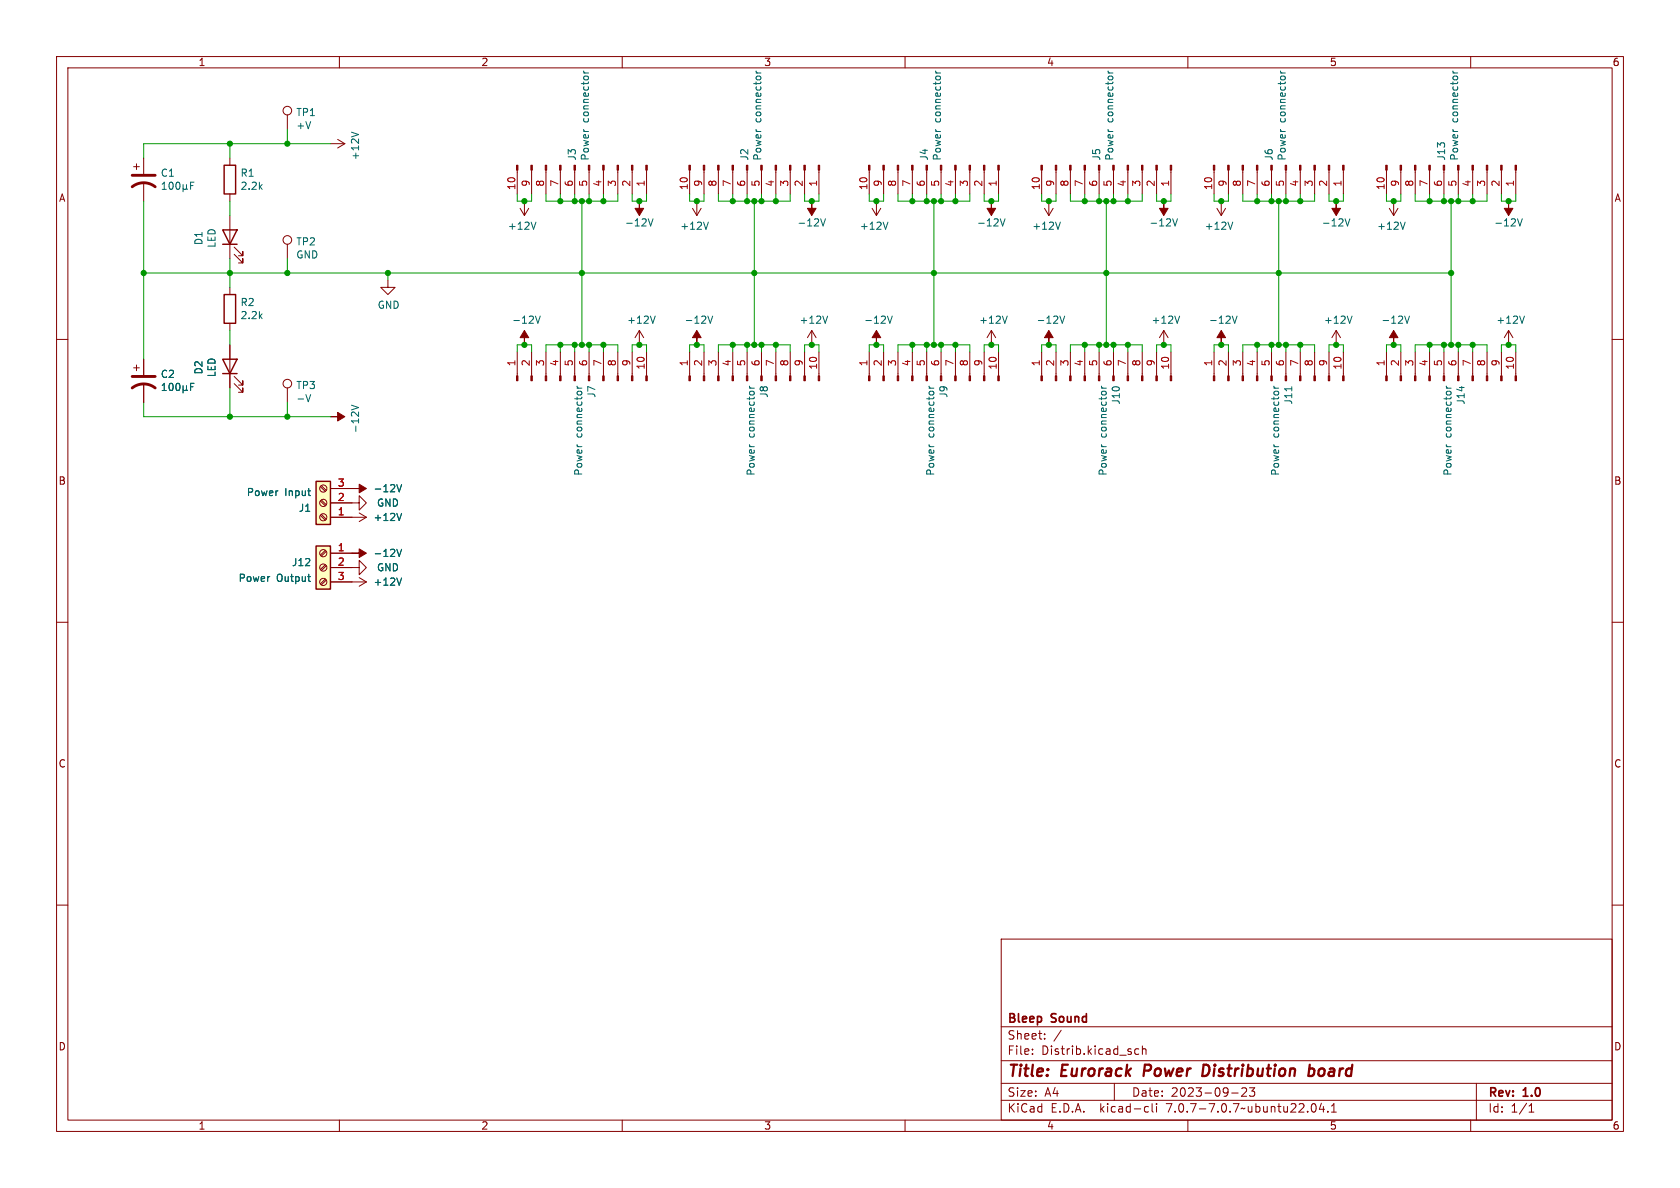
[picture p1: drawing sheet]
<svg xmlns="http://www.w3.org/2000/svg" width="297mm" height="210mm" viewBox="0 0 297 210" stroke-linecap="round" stroke-linejoin="round" font-family="sans-serif">
<g fill="none" stroke="#840000" stroke-width=".18">
<path d="M10 10h277v190h-277zM12 12h273v186h-273zM60 10v2M110 10v2M160 10v2M210 10v2M260 10v2M23.6 29.5h1M24.1 29v1M25.4 27.9v2.8M25.4 32.3v3.3M40.6 27.9v1.3"/>
<path d="M40.6 34.3v1.3M40.6 38.1v7.6M50.8 20.3v2.6M58.4 25.4h2.6M59.7 24.6l1.3 .8M61 25.4l-1.3 .8M91.4 30.1v4.2M91.9 36.8l.8 1.3M92.7 35.6v2.5M93.5 36.8l-.8 1.3M94 30.1v4.2M96.5 30.1v4.2"/>
<path d="M99.1 30.1v4.2M101.6 30.1v4.2M104.1 30.1v4.2M106.7 30.1v4.2M109.2 30.1v4.2M111.8 30.1v4.2M114.3 30.1v4.2M121.9 30.1v4.2M122.4 36.8l.8 1.3M123.2 35.6v2.5M124 36.8l-.8 1.3M124.5 30.1v4.2"/>
<path d="M127 30.1v4.2M129.5 30.1v4.2M132.1 30.1v4.2M134.6 30.1v4.2M137.2 30.1v4.2M139.7 30.1v4.2M142.2 30.1v4.2M144.8 30.1v4.2M153.7 30.1v4.2M154.2 36.8l.7 1.3M154.9 35.6v2.5M155.7 36.8l-.8 1.3"/>
<path d="M156.2 30.1v4.2M158.7 30.1v4.2M161.3 30.1v4.2M163.8 30.1v4.2M166.4 30.1v4.2M168.9 30.1v4.2M171.4 30.1v4.2M174 30.1v4.2M176.5 30.1v4.2M184.1 30.1v4.2M184.7 36.8l.7 1.3M185.4 35.6v2.5"/>
<path d="M186.2 36.8l-.8 1.3M186.7 30.1v4.2M189.2 30.1v4.2M191.8 30.1v4.2M194.3 30.1v4.2M196.8 30.1v4.2M199.4 30.1v4.2M201.9 30.1v4.2M204.5 30.1v4.2M207 30.1v4.2M214.6 30.1v4.2M215.1 36.8l.8 1.3"/>
<path d="M215.9 35.6v2.5M216.7 36.8l-.8 1.3M217.2 30.1v4.2M219.7 30.1v4.2M222.2 30.1v4.2M224.8 30.1v4.2M227.3 30.1v4.2M229.9 30.1v4.2M232.4 30.1v4.2M234.9 30.1v4.2M237.5 30.1v4.2M245.1 30.1v4.2"/>
<path d="M245.6 36.8l.8 1.3M246.4 35.6v2.5M247.1 36.8l-.7 1.3M247.6 30.1v4.2M250.2 30.1v4.2M252.7 30.1v4.2M255.3 30.1v4.2M257.8 30.1v4.2M260.3 30.1v4.2M262.9 30.1v4.2M265.4 30.1v4.2M268 30.1v4.2"/>
<path d="M10 60h2M40.6 50.8v1.3M40.6 57.2v1.2M41.4 45l1.5 1.5v-.8v.8h-.7M41.4 43.7l1.5 1.5v-.7v.7h-.7M50.8 43.2v2.5M68.6 49.5v1.3h1.2l-1.2 1.3-1.3-1.3h1.3M113 58.4l-.7 1.3M113 58.4v2.6M113 58.4l.8 1.3M143.5 58.4l-.8 1.3M143.5 58.4v2.6"/>
<path d="M143.5 58.4l.8 1.3M175.3 58.4l-.8 1.3M175.3 58.4v2.6M175.3 58.4l.7 1.3M205.7 58.4l-.7 1.3M205.7 58.4v2.6M205.7 58.4l.8 1.3M236.2 58.4l-.7 1.3M236.2 58.4v2.6M236.2 58.4l.8 1.3M266.7 58.4l-.8 1.3M266.7 58.4v2.6"/>
<path d="M266.7 58.4l.8 1.3M285 60h2M23.6 65h1M24.1 64.5v1M25.4 63.5v2.8M25.4 67.8v3.3M40.6 61v7.6M41.4 67.8l1.5 1.5v-.7v.7h-.7M41.4 66.5l1.5 1.6v-.8v.8h-.7M50.8 68.6v2.5M91.4 62.2v4.2M94 62.2v4.2"/>
<path d="M96.5 62.2v4.2M99.1 62.2v4.2M101.6 62.2v4.2M104.1 62.2v4.2M106.7 62.2v4.2M109.2 62.2v4.2M111.8 62.2v4.2M114.3 62.2v4.2M121.9 62.2v4.2M124.5 62.2v4.2M127 62.2v4.2M129.5 62.2v4.2"/>
<path d="M132.1 62.2v4.2M134.6 62.2v4.2M137.2 62.2v4.2M139.7 62.2v4.2M142.2 62.2v4.2M144.8 62.2v4.2M153.7 62.2v4.2M156.2 62.2v4.2M158.7 62.2v4.2M161.3 62.2v4.2M163.8 62.2v4.2M166.4 62.2v4.2"/>
<path d="M168.9 62.2v4.2M171.4 62.2v4.2M174 62.2v4.2M176.5 62.2v4.2M184.1 62.2v4.2M186.7 62.2v4.2M189.2 62.2v4.2M191.8 62.2v4.2M194.3 62.2v4.2M196.8 62.2v4.2M199.4 62.2v4.2M201.9 62.2v4.2"/>
<path d="M204.5 62.2v4.2M207 62.2v4.2M214.6 62.2v4.2M217.2 62.2v4.2M219.7 62.2v4.2M222.2 62.2v4.2M224.8 62.2v4.2M227.3 62.2v4.2M229.9 62.2v4.2M232.4 62.2v4.2M234.9 62.2v4.2M237.5 62.2v4.2"/>
<path d="M245.1 62.2v4.2M247.6 62.2v4.2M250.2 62.2v4.2M252.7 62.2v4.2M255.3 62.2v4.2M257.8 62.2v4.2M260.3 62.2v4.2M262.9 62.2v4.2M265.4 62.2v4.2M268 62.2v4.2M56.6 86l.9 .9M56.6 88.6l.9 .8"/>
<path d="M56.6 91.1l.9 .8M56.8 85.9l.9 .8M56.8 88.4l.9 .8M56.8 90.9l.9 .9M57.5 99.8l-.9 .9M57.5 97.3l-.9 .8M57.7 100l-.9 .8M57.7 97.5l-.9 .8M58.4 88.9h5.1v-1.3l1.3 1.3-1.3 1.3v-1.3M58.4 97.8h3.8M58.4 91.4h6.4M58.4 86.4h3.8"/>
<path d="M63.5 90.7l1.3 .7M64.8 91.4l-1.3 .8M10 110h2M57.5 102.4l-.9 .8M57.7 102.5l-.9 .9M58.4 100.3h5.1v-1.2l1.3 1.2-1.3 1.3v-1.3M58.4 102.9h6.4M63.5 102.1l1.3 .8M64.8 102.9l-1.3 .7M285 110h2M10 160h2M285 160h2"/>
<path d="M177 166h108v32h-108zM60 198v2M110 198v2M160 198v2M177 194.5h108M177 191.5h108M177 187.5h108M177 181.5h108M182.5 186.3v.1M182.5 185.5v.1M184.7 183.6v.1M184.7 182.8v.1"/>
<path d="M187.6 182.1l-1.3 2M197 191.5v3M201.3 185.5l-.4-.1-.3 .3v.4l.1 .2h.6M202 185.5l.2-.1 .3 .1 .1 .9M202 184.9v1.5M202.6 195.6l.4 .1M203 196.5l-.4 .1M203.7 195.1v1.3l.2 .2M204.5 195.1v.1M204.5 195.6v1M210 198v2M217.7 193.2h1.2"/>
<path d="M219.5 192.4l.6-.1 .2 .1 .1 .3-.9 1.1h.9M220.9 192.3h.9l-.5 .6 .4 .1v.7l-.2 .1h-.4l-.2-.1M232 195.2l.2-.1a.81 .81 0 0 1 .6 .6 .81 .81 0 0 1-.3 .8l-.2 .1a.81 .81 0 0 1-.6-.6 .81 .81 0 0 1 .3-.8zM233.6 195l-.4 1.1h1M234 195.6v1M234.7 196.5v.1M235.4 196.6h.8M235.4 195.5l.4-.4v1.5M260 198v2M261 191.5v6.5M270.3 196.6h.9M270.3 195.5l.4-.4v1.5"/>
<circle cx="50.8" cy="19.6" r=".76"/>
<circle cx="50.8" cy="42.4" r=".76"/>
<circle cx="50.8" cy="67.8" r=".76"/>
<circle cx="57.1" cy="97.8" r=".63"/>
<circle cx="57.1" cy="86.4" r=".63"/>
<circle cx="57.1" cy="88.9" r=".63"/>
<circle cx="57.1" cy="91.4" r=".63"/>
<circle cx="57.1" cy="100.3" r=".63"/>
<circle cx="57.1" cy="102.9" r=".63"/>
</g>
<path d="M202.4 188.2l-.2 2M213.5 188.3l-.7-.1-.3 2h.5l.5-.3M231.5 189l.2-.1 .5 .1 .2 .3-.1 .5a.66 .66 0 0 1-1 .3M231.6 188.2l-.3 2" fill="none" stroke="#840000" stroke-width=".4"/>
<g fill="none" stroke="#006464" stroke-width=".18">
<path d="M103.2 12.9h.8M103.2 12.5l.2 .4M133.7 12.9h.8M133.7 12.5l.2 .4M165.4 12.9h.9M165.4 12.5l.3 .4M195.9 12.9h.8M195.9 12.5l.2 .4M226.4 12.9h.8M226.4 12.5l.2 .4M256.9 12.9h.8M256.9 12.5l.2 .4"/>
<path d="M28.7 33.5h.7M28.7 32.6l.3-.4v1.3M30 32.3l.2-.1a.68 .68 0 0 1 .4 .6 .68 .68 0 0 1-.4 .7l-.2-.1-.1-.4zM31.2 32.3l.2-.1a.68 .68 0 0 1 .4 .6 .68 .68 0 0 1-.4 .7l-.2-.1-.1-.4zM32.4 33.3l.1 .2h.3l.2-.2M32.4 32.6v1.3M33 33.3l.1 .2M33 32.6v.7M33.7 32.8h.4M34.3 32.2h-.6v1.3M62.1 23.4l1.3 .4M94.7 39.3l-.4 1.2"/>
<path d="M114.6 38.7l.4 1.2 .4-1.2M125.2 39.3l-.4 1.2M145.1 38.7l.4 1.2 .4-1.2M157 39.3l-.4 1.2M176.8 38.7l.5 1.2 .4-1.2M187.5 39.3l-.5 1.2M207.3 38.7l.4 1.2 .5-1.2M217.9 39.3l-.4 1.2M237.8 38.7l.4 1.2 .4-1.2M248.4 39.3l-.4 1.2M268.3 38.7l.4 1.2 .4-1.2M94.7 55.9l.4 1.2 .4-1.2"/>
<path d="M115.8 55.9l-.4 1.2M125.1 55.9l.5 1.2 .4-1.2M146.3 55.9l-.4 1.2M156.9 55.9l.4 1.2 .4-1.2M178.1 55.9l-.5 1.2M187.4 55.9l.4 1.2 .4-1.2M208.5 55.9l-.4 1.2M217.9 55.9l.4 1.2 .4-1.2M239 55.9l-.4 1.2M248.3 55.9l.5 1.2 .4-1.2M269.5 55.9l-.4 1.2M28.7 68.1l.3-.3v1.2"/>
<path d="M28.7 69h.7M30.1 67.8h.1a.68 .68 0 0 1 .4 .6 .68 .68 0 0 1-.4 .6 .84 .84 0 0 1-.1-1.2zM31.3 67.8h.1a.68 .68 0 0 1 .4 .6 .68 .68 0 0 1-.4 .6 .84 .84 0 0 1-.1-1.2zM32.4 68.2v1.3M32.4 68.9l.1 .1h.3l.2-.1M33 68.2v.7M33 68.9l.1 .1M33.7 68.4h.4M34.3 67.8h-.6v1.2M54.9 69.7l-.4 1.3M62.1 71.6l1.3 .4-1.3 .5M102 68.6h.9"/>
<path d="M102 68.3l.3 .3M132.5 68.6h.8M132.5 68.3l.2 .3M164.2 68.6h.9M164.2 68.3l.3 .3M194.7 68.6h.9M194.7 68.3l.3 .3M225.2 68.6h.9M225.2 68.3l.3 .3M228.4 68.4v.7M255.7 68.6h.8M255.7 68.3l.2 .3"/>
<path d="M54.4 86.8h.5M54.8 87.6h.1M70.2 97.1l.4 1.3 .4-1.3M70.2 85.7l.4 1.2 .4-1.2M71 90.7l-.4 1.3M54.4 101.9h.5M54.8 102.8h.1M71 102.2l-.4 1.2"/>
</g>
<g fill="#840000" stroke="#840000" stroke-width=".18">
<path d="M144.7 66.4h.2v.9h-.2z"/>
<path d="M142.1 66.4h.3v.9h-.3z"/>
<path d="M139.6 66.4h.2v.9h-.2z"/>
<path d="M137 66.4h.3v.9h-.3z"/>
<path d="M134.5 66.4h.2v.9h-.2z"/>
<path d="M132 66.4h.2v.9h-.2z"/>
<path d="M129.4 66.4h.3v.9h-.3z"/>
<path d="M126.9 66.4h.2v.9h-.2z"/>
<path d="M124.3 66.4h.3v.9h-.3z"/>
<path d="M121.8 66.4h.2v.9h-.2z"/>
<path d="M266.7 35.6v1.2h.8l-.8 1.3-.8-1.3h.8z"/>
<path d="M267.8 66.4h.3v.9h-.3z"/>
<path d="M265.3 66.4h.3v.9h-.3z"/>
<path d="M262.8 66.4h.2v.9h-.2z"/>
<path d="M260.2 66.4h.3v.9h-.3z"/>
<path d="M257.7 66.4h.2v.9h-.2z"/>
<path d="M255.1 66.4h.3v.9h-.3z"/>
<path d="M252.6 66.4h.3v.9h-.3z"/>
<path d="M250.1 66.4h.2v.9h-.2z"/>
<path d="M247.5 66.4h.3v.9h-.3z"/>
<path d="M245 66.4h.2v.9h-.2z"/>
<path d="M184 29.2h.3v.9h-.3z"/>
<path d="M186.6 29.2h.2v.9h-.2z"/>
<path d="M189.1 29.2h.3v.9h-.3z"/>
<path d="M191.6 29.2h.3v.9h-.3z"/>
<path d="M194.2 29.2h.2v.9h-.2z"/>
<path d="M196.7 29.2h.3v.9h-.3z"/>
<path d="M199.3 29.2h.2v.9h-.2z"/>
<path d="M201.8 29.2h.3v.9h-.3z"/>
<path d="M204.3 29.2h.3v.9h-.3z"/>
<path d="M206.9 29.2h.2v.9h-.2z"/>
<path d="M153.5 29.2h.3v.9h-.3z"/>
<path d="M156.1 29.2h.2v.9h-.2z"/>
<path d="M158.6 29.2h.3v.9h-.3z"/>
<path d="M161.2 29.2h.2v.9h-.2z"/>
<path d="M163.7 29.2h.3v.9h-.3z"/>
<path d="M166.2 29.2h.3v.9h-.3z"/>
<path d="M168.8 29.2h.2v.9h-.2z"/>
<path d="M171.3 29.2h.3v.9h-.3z"/>
<path d="M173.9 29.2h.2v.9h-.2z"/>
<path d="M176.4 29.2h.3v.9h-.3z"/>
<path d="M143.5 35.6v1.2h.8l-.8 1.3-.8-1.3h.8z"/>
<path d="M154.9 58.4l.8 1.3h-.8v1.3v-1.3h-.7z"/>
<path d="M176.4 66.4h.3v.9h-.3z"/>
<path d="M173.9 66.4h.2v.9h-.2z"/>
<path d="M171.3 66.4h.3v.9h-.3z"/>
<path d="M168.8 66.4h.2v.9h-.2z"/>
<path d="M166.2 66.4h.3v.9h-.3z"/>
<path d="M163.7 66.4h.3v.9h-.3z"/>
<path d="M161.2 66.4h.2v.9h-.2z"/>
<path d="M158.6 66.4h.3v.9h-.3z"/>
<path d="M156.1 66.4h.2v.9h-.2z"/>
<path d="M153.5 66.4h.3v.9h-.3z"/>
<path d="M246.4 58.4l.7 1.3h-.7v1.3v-1.3h-.8z"/>
<path d="M121.8 29.2h.2v.9h-.2z"/>
<path d="M124.3 29.2h.3v.9h-.3z"/>
<path d="M126.9 29.2h.2v.9h-.2z"/>
<path d="M129.4 29.2h.3v.9h-.3z"/>
<path d="M132 29.2h.2v.9h-.2z"/>
<path d="M134.5 29.2h.2v.9h-.2z"/>
<path d="M137 29.2h.3v.9h-.3z"/>
<path d="M139.6 29.2h.2v.9h-.2z"/>
<path d="M142.1 29.2h.3v.9h-.3z"/>
<path d="M144.7 29.2h.2v.9h-.2z"/>
<path d="M58.4 73.7h1.3v-.8l1.3 .8-1.3 .7v-.7z"/>
<path d="M214.5 29.2h.3v.9h-.3z"/>
<path d="M217 29.2h.3v.9h-.3z"/>
<path d="M219.6 29.2h.2v.9h-.2z"/>
<path d="M222.1 29.2h.3v.9h-.3z"/>
<path d="M224.7 29.2h.2v.9h-.2z"/>
<path d="M227.2 29.2h.3v.9h-.3z"/>
<path d="M229.7 29.2h.3v.9h-.3z"/>
<path d="M232.3 29.2h.2v.9h-.2z"/>
<path d="M234.8 29.2h.3v.9h-.3z"/>
<path d="M237.4 29.2h.2v.9h-.2z"/>
<path d="M113 35.6v1.2h.8l-.8 1.3-.7-1.3h.7z"/>
<path d="M215.9 58.4l.8 1.3h-.8v1.3v-1.3h-.8z"/>
<path d="M91.3 29.2h.3v.9h-.3z"/>
<path d="M93.9 29.2h.2v.9h-.2z"/>
<path d="M96.4 29.2h.2v.9h-.2z"/>
<path d="M98.9 29.2h.3v.9h-.3z"/>
<path d="M101.5 29.2h.2v.9h-.2z"/>
<path d="M104 29.2h.3v.9h-.3z"/>
<path d="M106.6 29.2h.2v.9h-.2z"/>
<path d="M109.1 29.2h.2v.9h-.2z"/>
<path d="M111.6 29.2h.3v.9h-.3z"/>
<path d="M114.2 29.2h.2v.9h-.2z"/>
<path d="M185.4 58.4l.8 1.3h-.8v1.3v-1.3h-.7z"/>
<path d="M175.3 35.6v1.2h.7l-.7 1.3-.8-1.3h.8z"/>
<path d="M237.4 66.4h.2v.9h-.2z"/>
<path d="M234.8 66.4h.3v.9h-.3z"/>
<path d="M232.3 66.4h.2v.9h-.2z"/>
<path d="M229.7 66.4h.3v.9h-.3z"/>
<path d="M227.2 66.4h.3v.9h-.3z"/>
<path d="M224.7 66.4h.2v.9h-.2z"/>
<path d="M222.1 66.4h.3v.9h-.3z"/>
<path d="M219.6 66.4h.2v.9h-.2z"/>
<path d="M217 66.4h.3v.9h-.3z"/>
<path d="M214.5 66.4h.3v.9h-.3z"/>
<path d="M245 29.2h.2v.9h-.2z"/>
<path d="M247.5 29.2h.3v.9h-.3z"/>
<path d="M250.1 29.2h.2v.9h-.2z"/>
<path d="M252.6 29.2h.3v.9h-.3z"/>
<path d="M255.1 29.2h.3v.9h-.3z"/>
<path d="M257.7 29.2h.2v.9h-.2z"/>
<path d="M260.2 29.2h.3v.9h-.3z"/>
<path d="M262.8 29.2h.2v.9h-.2z"/>
<path d="M265.3 29.2h.3v.9h-.3z"/>
<path d="M267.8 29.2h.3v.9h-.3z"/>
<path d="M205.7 35.6v1.2h.8l-.8 1.3-.7-1.3h.7z"/>
<path d="M206.9 66.4h.2v.9h-.2z"/>
<path d="M204.3 66.4h.3v.9h-.3z"/>
<path d="M201.8 66.4h.3v.9h-.3z"/>
<path d="M199.3 66.4h.2v.9h-.2z"/>
<path d="M196.7 66.4h.3v.9h-.3z"/>
<path d="M194.2 66.4h.2v.9h-.2z"/>
<path d="M191.6 66.4h.3v.9h-.3z"/>
<path d="M189.1 66.4h.3v.9h-.3z"/>
<path d="M186.6 66.4h.2v.9h-.2z"/>
<path d="M184 66.4h.3v.9h-.3z"/>
<path d="M92.7 58.4l.8 1.3h-.8v1.3v-1.3h-.8z"/>
<path d="M236.2 35.6v1.2h.8l-.8 1.3-.7-1.3h.7z"/>
<path d="M123.2 58.4l.8 1.3h-.8v1.3v-1.3h-.8z"/>
<path d="M114.2 66.4h.2v.9h-.2z"/>
<path d="M111.6 66.4h.3v.9h-.3z"/>
<path d="M109.1 66.4h.2v.9h-.2z"/>
<path d="M106.6 66.4h.2v.9h-.2z"/>
<path d="M104 66.4h.3v.9h-.3z"/>
<path d="M101.5 66.4h.2v.9h-.2z"/>
<path d="M98.9 66.4h.3v.9h-.3z"/>
<path d="M96.4 66.4h.2v.9h-.2z"/>
<path d="M93.9 66.4h.2v.9h-.2z"/>
<path d="M91.3 66.4h.3v.9h-.3z"/>
<path d="M62.2 97.8h1.3v-.8l1.3 .8-1.3 .8v-.8z"/>
<path d="M62.2 86.4h1.3v-.8l1.3 .8-1.3 .7v-.7z"/>
</g>
<path d="M23.4 33a3.3 3.3 0 0 1 4 0M23.4 31h4M23.4 68.6a3.3 3.3 0 0 1 4 0M23.4 66.5h4" fill="none" stroke="#840000" stroke-width=".51"/>
<path d="M39.6 29.2h2.1v5.1h-2.1zM39.4 40.6h2.5l-1.3 2.6zM39.4 43.2h2.5M39.6 52.1h2.1v5.1h-2.1zM39.4 63.5h2.5l-1.3 2.5zM39.4 66h2.5M55.9 96.5h2.5v7.6h-2.5zM55.9 85.1h2.5v7.6h-2.5z" fill="none" stroke="#840000" stroke-width=".25"/>
<g fill="#ffffc2" stroke="#ffffc2" stroke-width=".18">
<path d="M55.9 96.5h2.5v7.6h-2.5z"/>
<path d="M55.9 85.1h2.5v7.6h-2.5z"/>
</g>
<g fill="none" stroke="#009600" stroke-width=".18">
<path d="M25.4 35.6v27.9M40.6 25.4v2.5M40.6 35.6v2.5M50.8 22.9v2.5M58.4 25.4h-33v2.5M91.4 34.3v1.3h2.6v-1.3M96.5 34.3v1.3h12.7v-1.3M99.1 34.3v1.3M101.6 34.3v1.3M102.9 35.6v25.4M104.1 34.3v1.3M106.7 34.3v1.3"/>
<path d="M111.8 34.3v1.3h2.5v-1.3M121.9 34.3v1.3h2.6v-1.3M127 34.3v1.3h12.7v-1.3M129.5 34.3v1.3M132.1 34.3v1.3M133.3 35.6v25.4M134.6 34.3v1.3M137.2 34.3v1.3M142.2 34.3v1.3h2.6v-1.3M153.7 34.3v1.3h2.5v-1.3M158.7 34.3v1.3h12.7v-1.3M161.3 34.3v1.3"/>
<path d="M163.8 34.3v1.3M165.1 35.6v25.4M166.4 34.3v1.3M168.9 34.3v1.3M174 34.3v1.3h2.5v-1.3M184.1 34.3v1.3h2.6v-1.3M189.2 34.3v1.3h12.7v-1.3M191.8 34.3v1.3M194.3 34.3v1.3M195.6 35.6v25.4M196.8 34.3v1.3M199.4 34.3v1.3"/>
<path d="M204.5 34.3v1.3h2.5v-1.3M214.6 34.3v1.3h2.6v-1.3M219.7 34.3v1.3h12.7v-1.3M222.2 34.3v1.3M224.8 34.3v1.3M226.1 35.6v25.4M227.3 34.3v1.3M229.9 34.3v1.3M234.9 34.3v1.3h2.6v-1.3M245.1 34.3v1.3h2.5v-1.3M250.2 34.3v1.3h12.7v-1.3M252.7 34.3v1.3"/>
<path d="M255.3 34.3v1.3M256.5 35.6v25.4M257.8 34.3v1.3M260.3 34.3v1.3M265.4 34.3v1.3h2.6v-1.3M25.4 48.3h231.1M40.6 45.7v5.1M40.6 58.4v2.6M50.8 45.7v2.6M68.6 48.3v1.2M25.4 71.1v2.6h33M40.6 68.6v5.1"/>
<path d="M50.8 71.1v2.6M91.4 62.2v-1.2h2.6v1.2M96.5 62.2v-1.2h12.7v1.2M99.1 61v1.2M101.6 61v1.2M104.1 61v1.2M106.7 61v1.2M111.8 62.2v-1.2h2.5v1.2M121.9 62.2v-1.2h2.6v1.2M127 62.2v-1.2h12.7v1.2M129.5 61v1.2M132.1 61v1.2"/>
<path d="M134.6 61v1.2M137.2 61v1.2M142.2 62.2v-1.2h2.6v1.2M153.7 62.2v-1.2h2.5v1.2M158.7 62.2v-1.2h12.7v1.2M161.3 61v1.2M163.8 61v1.2M166.4 61v1.2M168.9 61v1.2M174 62.2v-1.2h2.5v1.2M184.1 62.2v-1.2h2.6v1.2M189.2 62.2v-1.2h12.7v1.2"/>
<path d="M191.8 61v1.2M194.3 61v1.2M196.8 61v1.2M199.4 61v1.2M204.5 62.2v-1.2h2.5v1.2M214.6 62.2v-1.2h2.6v1.2M219.7 62.2v-1.2h12.7v1.2M222.2 61v1.2M224.8 61v1.2M227.3 61v1.2M229.9 61v1.2M234.9 62.2v-1.2h2.6v1.2"/>
<path d="M245.1 62.2v-1.2h2.5v1.2M250.2 62.2v-1.2h12.7v1.2M252.7 61v1.2M255.3 61v1.2M257.8 61v1.2M260.3 61v1.2M265.4 62.2v-1.2h2.6v1.2"/>
</g>
<g fill="#009600" stroke="#009600" stroke-width=".18">
<circle cx="106.7" cy="35.6" r=".46"/>
<circle cx="102.9" cy="48.3" r=".46"/>
<circle cx="99.1" cy="35.6" r=".46"/>
<circle cx="101.6" cy="35.6" r=".46"/>
<circle cx="104.1" cy="35.6" r=".46"/>
<circle cx="102.9" cy="35.6" r=".46"/>
<circle cx="92.7" cy="35.6" r=".46"/>
<circle cx="68.6" cy="48.3" r=".46"/>
<circle cx="92.7" cy="61" r=".46"/>
<circle cx="129.5" cy="35.6" r=".46"/>
<circle cx="133.3" cy="35.6" r=".46"/>
<circle cx="132.1" cy="35.6" r=".46"/>
<circle cx="133.3" cy="48.3" r=".46"/>
<circle cx="137.2" cy="35.6" r=".46"/>
<circle cx="134.6" cy="35.6" r=".46"/>
<circle cx="143.5" cy="35.6" r=".46"/>
<circle cx="102.9" cy="61" r=".46"/>
<circle cx="106.7" cy="61" r=".46"/>
<circle cx="104.1" cy="61" r=".46"/>
<circle cx="113" cy="35.6" r=".46"/>
<circle cx="113" cy="61" r=".46"/>
<circle cx="101.6" cy="61" r=".46"/>
<circle cx="99.1" cy="61" r=".46"/>
<circle cx="175.3" cy="35.6" r=".46"/>
<circle cx="163.8" cy="35.6" r=".46"/>
<circle cx="165.1" cy="48.3" r=".46"/>
<circle cx="161.3" cy="35.6" r=".46"/>
<circle cx="165.1" cy="35.6" r=".46"/>
<circle cx="168.9" cy="35.6" r=".46"/>
<circle cx="166.4" cy="35.6" r=".46"/>
<circle cx="154.9" cy="35.6" r=".46"/>
<circle cx="129.5" cy="61" r=".46"/>
<circle cx="132.1" cy="61" r=".46"/>
<circle cx="137.2" cy="61" r=".46"/>
<circle cx="123.2" cy="61" r=".46"/>
<circle cx="123.2" cy="35.6" r=".46"/>
<circle cx="133.3" cy="61" r=".46"/>
<circle cx="134.6" cy="61" r=".46"/>
<circle cx="143.5" cy="61" r=".46"/>
<circle cx="50.8" cy="25.4" r=".46"/>
<circle cx="40.6" cy="48.3" r=".46"/>
<circle cx="50.8" cy="48.3" r=".46"/>
<circle cx="25.4" cy="48.3" r=".46"/>
<circle cx="40.6" cy="25.4" r=".46"/>
<circle cx="50.8" cy="73.7" r=".46"/>
<circle cx="40.6" cy="73.7" r=".46"/>
<circle cx="199.4" cy="35.6" r=".46"/>
<circle cx="196.8" cy="35.6" r=".46"/>
<circle cx="195.6" cy="48.3" r=".46"/>
<circle cx="191.8" cy="61" r=".46"/>
<circle cx="185.4" cy="61" r=".46"/>
<circle cx="194.3" cy="35.6" r=".46"/>
<circle cx="195.6" cy="35.6" r=".46"/>
<circle cx="191.8" cy="35.6" r=".46"/>
<circle cx="199.4" cy="61" r=".46"/>
<circle cx="195.6" cy="61" r=".46"/>
<circle cx="196.8" cy="61" r=".46"/>
<circle cx="185.4" cy="35.6" r=".46"/>
<circle cx="194.3" cy="61" r=".46"/>
<circle cx="266.7" cy="61" r=".46"/>
<circle cx="260.3" cy="61" r=".46"/>
<circle cx="252.7" cy="61" r=".46"/>
<circle cx="255.3" cy="61" r=".46"/>
<circle cx="256.5" cy="61" r=".46"/>
<circle cx="257.8" cy="61" r=".46"/>
<circle cx="246.4" cy="61" r=".46"/>
<circle cx="215.9" cy="35.6" r=".46"/>
<circle cx="222.2" cy="35.6" r=".46"/>
<circle cx="224.8" cy="35.6" r=".46"/>
<circle cx="205.7" cy="35.6" r=".46"/>
<circle cx="205.7" cy="61" r=".46"/>
<circle cx="168.9" cy="61" r=".46"/>
<circle cx="166.4" cy="61" r=".46"/>
<circle cx="161.3" cy="61" r=".46"/>
<circle cx="163.8" cy="61" r=".46"/>
<circle cx="175.3" cy="61" r=".46"/>
<circle cx="165.1" cy="61" r=".46"/>
<circle cx="154.9" cy="61" r=".46"/>
<circle cx="246.4" cy="35.6" r=".46"/>
<circle cx="252.7" cy="35.6" r=".46"/>
<circle cx="266.7" cy="35.6" r=".46"/>
<circle cx="255.3" cy="35.6" r=".46"/>
<circle cx="256.5" cy="48.3" r=".46"/>
<circle cx="256.5" cy="35.6" r=".46"/>
<circle cx="257.8" cy="35.6" r=".46"/>
<circle cx="260.3" cy="35.6" r=".46"/>
<circle cx="236.2" cy="35.6" r=".46"/>
<circle cx="227.3" cy="61" r=".46"/>
<circle cx="226.1" cy="61" r=".46"/>
<circle cx="229.9" cy="61" r=".46"/>
<circle cx="227.3" cy="35.6" r=".46"/>
<circle cx="229.9" cy="35.6" r=".46"/>
<circle cx="224.8" cy="61" r=".46"/>
<circle cx="226.1" cy="48.3" r=".46"/>
<circle cx="236.2" cy="61" r=".46"/>
<circle cx="215.9" cy="61" r=".46"/>
<circle cx="222.2" cy="61" r=".46"/>
<circle cx="226.1" cy="35.6" r=".46"/>
</g>
<g font-size="2.8" fill="#840000">
<text x="178" y="190.9">Title:</text>
<text x="187.7" y="190.9">Eurorack</text>
<text x="203" y="190.9">Power</text>
<text x="214.2" y="190.9">Distribution</text>
<text x="233.8" y="190.9">board</text>
</g>
<g font-size="2.1" fill="#840000">
<text x="178" y="184">Sheet:</text>
<text x="178" y="181.2">Bleep</text>
<text x="186" y="181.2">Sound</text>
<text x="178" y="186.7">File:</text>
<text x="184.1" y="186.7">Distrib.kicad_sch</text>
<text x="178" y="196.9">KiCad</text>
<text x="178" y="194.1">Size:</text>
<text x="184.7" y="194.1">A4</text>
<text x="185.7" y="196.9">E.D.A.</text>
<text x="194.6" y="196.9">kicad-cli</text>
<text x="200" y="194.1">Date:</text>
<text x="206.5" y="196.9">7.0.7-7.0.7~ubuntu22.04.1</text>
<text x="207" y="194.1">2023-09-23</text>
<text x="263" y="194.3">Rev:</text>
<text x="263" y="196.9">Id:</text>
<text x="267.1" y="196.9">1/1</text>
<text x="269.4" y="194.3">1.0</text>
</g>
<g font-size="1.8" fill="#840000">
<text x="35" y="11.9">1</text>
<text x="85" y="11.9">2</text>
<text x="135" y="11.9">3</text>
<text x="185" y="11.9">4</text>
<text x="235" y="11.9">5</text>
<text x="285" y="11.9">6</text>
<text x="10.3" y="35.9">A</text>
<text x="285.3" y="35.9">A</text>
<text x="10.3" y="85.9">B</text>
<text x="285.3" y="85.9">B</text>
<text x="10.3" y="135.9">C</text>
<text x="285.3" y="135.9">C</text>
<text x="10.3" y="185.9">D</text>
<text x="285.3" y="185.9">D</text>
<text x="35" y="199.9">1</text>
<text x="85" y="199.9">2</text>
<text x="135" y="199.9">3</text>
<text x="185" y="199.9">4</text>
<text x="235" y="199.9">5</text>
<text x="285" y="199.9">6</text>
</g>
<g font-size="1.8" fill="#006464">
<text x="52.3" y="20.7">TP1</text>
<text x="52.3" y="23">+V</text>
<text x="104.3" y="21.7" transform="rotate(-90 104.3 21.7)">connector</text>
<text x="134.8" y="21.7" transform="rotate(-90 134.8 21.7)">connector</text>
<text x="166.5" y="21.7" transform="rotate(-90 166.5 21.7)">connector</text>
<text x="197" y="21.7" transform="rotate(-90 197 21.7)">connector</text>
<text x="227.5" y="21.7" transform="rotate(-90 227.5 21.7)">connector</text>
<text x="258" y="21.7" transform="rotate(-90 258 21.7)">connector</text>
<text x="63.7" y="28.4" transform="rotate(-90 63.7 28.4)">+12V</text>
<text x="102" y="28.5" transform="rotate(-90 102 28.5)">J3</text>
<text x="104.3" y="28.5" transform="rotate(-90 104.3 28.5)">Power</text>
<text x="132.5" y="28.5" transform="rotate(-90 132.5 28.5)">J2</text>
<text x="134.8" y="28.5" transform="rotate(-90 134.8 28.5)">Power</text>
<text x="164.2" y="28.5" transform="rotate(-90 164.2 28.5)">J4</text>
<text x="166.5" y="28.5" transform="rotate(-90 166.5 28.5)">Power</text>
<text x="194.7" y="28.5" transform="rotate(-90 194.7 28.5)">J5</text>
<text x="197" y="28.5" transform="rotate(-90 197 28.5)">Power</text>
<text x="225.2" y="28.5" transform="rotate(-90 225.2 28.5)">J6</text>
<text x="227.5" y="28.5" transform="rotate(-90 227.5 28.5)">Power</text>
<text x="255.7" y="28.5" transform="rotate(-90 255.7 28.5)">J13</text>
<text x="258" y="28.5" transform="rotate(-90 258 28.5)">Power</text>
<text x="28.3" y="31.4">C1</text>
<text x="42.4" y="31.4">R1</text>
<text x="42.4" y="33.8">2.2k</text>
<text x="89.7" y="40.8">+12V</text>
<text x="110.4" y="40.2">-12V</text>
<text x="120.2" y="40.8">+12V</text>
<text x="140.9" y="40.2">-12V</text>
<text x="151.9" y="40.8">+12V</text>
<text x="172.6" y="40.2">-12V</text>
<text x="182.4" y="40.8">+12V</text>
<text x="203.1" y="40.2">-12V</text>
<text x="212.9" y="40.8">+12V</text>
<text x="233.6" y="40.2">-12V</text>
<text x="243.4" y="40.8">+12V</text>
<text x="264.1" y="40.2">-12V</text>
<text x="36" y="43.4" transform="rotate(-90 36 43.4)">D1</text>
<text x="38.3" y="43.9" transform="rotate(-90 38.3 43.9)">LED</text>
<text x="52.3" y="43.6">TP2</text>
<text x="52.3" y="45.9">GND</text>
<text x="42.4" y="54.3">R2</text>
<text x="42.4" y="56.6">2.2k</text>
<text x="66.7" y="54.8">GND</text>
<text x="90.4" y="57.4">-12V</text>
<text x="110.8" y="57.4">+12V</text>
<text x="120.9" y="57.4">-12V</text>
<text x="141.2" y="57.4">+12V</text>
<text x="152.7" y="57.4">-12V</text>
<text x="173" y="57.4">+12V</text>
<text x="183.2" y="57.4">-12V</text>
<text x="203.5" y="57.4">+12V</text>
<text x="213.6" y="57.4">-12V</text>
<text x="234" y="57.4">+12V</text>
<text x="244.1" y="57.4">-12V</text>
<text x="264.4" y="57.4">+12V</text>
<text x="28.3" y="67">C2</text>
<text x="36" y="66.3" transform="rotate(-90 36 66.3)">D2</text>
<text x="38.3" y="66.8" transform="rotate(-90 38.3 66.8)">LED</text>
<text x="52.3" y="69">TP3</text>
<text x="52.3" y="71.3">-V</text>
<text x="105.5" y="70.4" transform="rotate(-90 105.5 70.4)">J7</text>
<text x="135.9" y="70.4" transform="rotate(-90 135.9 70.4)">J8</text>
<text x="167.7" y="70.4" transform="rotate(-90 167.7 70.4)">J9</text>
<text x="198.2" y="71.6" transform="rotate(-90 198.2 71.6)">J10</text>
<text x="228.7" y="71.6" transform="rotate(-90 228.7 71.6)">J11</text>
<text x="259.1" y="71.6" transform="rotate(-90 259.1 71.6)">J14</text>
<text x="63.7" y="76.7" transform="rotate(-90 63.7 76.7)">-12V</text>
<text x="103.1" y="77.4" transform="rotate(-90 103.1 77.4)">connector</text>
<text x="133.6" y="77.4" transform="rotate(-90 133.6 77.4)">connector</text>
<text x="165.4" y="77.4" transform="rotate(-90 165.4 77.4)">connector</text>
<text x="195.9" y="77.4" transform="rotate(-90 195.9 77.4)">connector</text>
<text x="226.3" y="77.4" transform="rotate(-90 226.3 77.4)">connector</text>
<text x="256.8" y="77.4" transform="rotate(-90 256.8 77.4)">connector</text>
<text x="43.5" y="87.9">Power</text>
<text x="50.3" y="87.9">Input</text>
<text x="65.9" y="87.2">-12V</text>
<text x="66.5" y="89.8">GND</text>
<text x="103.1" y="84.2" transform="rotate(-90 103.1 84.2)">Power</text>
<text x="133.6" y="84.2" transform="rotate(-90 133.6 84.2)">Power</text>
<text x="165.4" y="84.2" transform="rotate(-90 165.4 84.2)">Power</text>
<text x="195.9" y="84.2" transform="rotate(-90 195.9 84.2)">Power</text>
<text x="226.3" y="84.2" transform="rotate(-90 226.3 84.2)">Power</text>
<text x="256.8" y="84.2" transform="rotate(-90 256.8 84.2)">Power</text>
<text x="52.7" y="90.7">J1</text>
<text x="65.9" y="92.3">+12V</text>
<text x="51.5" y="100.3">J12</text>
<text x="65.9" y="98.7">-12V</text>
<text x="66.5" y="101.2">GND</text>
<text x="42.1" y="103.1">Power</text>
<text x="48.9" y="103.1">Output</text>
<text x="65.9" y="103.7">+12V</text>
</g>
<g font-size="1.8" fill="#a90000">
<text x="91.2" y="33.7" transform="rotate(-90 91.2 33.7)">10</text>
<text x="93.7" y="33.1" transform="rotate(-90 93.7 33.1)">9</text>
<text x="96.3" y="33.1" transform="rotate(-90 96.3 33.1)">8</text>
<text x="98.8" y="33.1" transform="rotate(-90 98.8 33.1)">7</text>
<text x="101.3" y="33.1" transform="rotate(-90 101.3 33.1)">6</text>
<text x="103.9" y="33.1" transform="rotate(-90 103.9 33.1)">5</text>
<text x="106.4" y="33.1" transform="rotate(-90 106.4 33.1)">4</text>
<text x="109" y="33.1" transform="rotate(-90 109 33.1)">3</text>
<text x="111.5" y="33.1" transform="rotate(-90 111.5 33.1)">2</text>
<text x="114" y="33.1" transform="rotate(-90 114 33.1)">1</text>
<text x="121.7" y="33.7" transform="rotate(-90 121.7 33.7)">10</text>
<text x="124.2" y="33.1" transform="rotate(-90 124.2 33.1)">9</text>
<text x="126.7" y="33.1" transform="rotate(-90 126.7 33.1)">8</text>
<text x="129.3" y="33.1" transform="rotate(-90 129.3 33.1)">7</text>
<text x="131.8" y="33.1" transform="rotate(-90 131.8 33.1)">6</text>
<text x="134.4" y="33.1" transform="rotate(-90 134.4 33.1)">5</text>
<text x="136.9" y="33.1" transform="rotate(-90 136.9 33.1)">4</text>
<text x="139.4" y="33.1" transform="rotate(-90 139.4 33.1)">3</text>
<text x="142" y="33.1" transform="rotate(-90 142 33.1)">2</text>
<text x="144.5" y="33.1" transform="rotate(-90 144.5 33.1)">1</text>
<text x="153.4" y="33.7" transform="rotate(-90 153.4 33.7)">10</text>
<text x="156" y="33.1" transform="rotate(-90 156 33.1)">9</text>
<text x="158.5" y="33.1" transform="rotate(-90 158.5 33.1)">8</text>
<text x="161" y="33.1" transform="rotate(-90 161 33.1)">7</text>
<text x="163.6" y="33.1" transform="rotate(-90 163.6 33.1)">6</text>
<text x="166.1" y="33.1" transform="rotate(-90 166.1 33.1)">5</text>
<text x="168.7" y="33.1" transform="rotate(-90 168.7 33.1)">4</text>
<text x="171.2" y="33.1" transform="rotate(-90 171.2 33.1)">3</text>
<text x="173.7" y="33.1" transform="rotate(-90 173.7 33.1)">2</text>
<text x="176.3" y="33.1" transform="rotate(-90 176.3 33.1)">1</text>
<text x="183.9" y="33.7" transform="rotate(-90 183.9 33.7)">10</text>
<text x="186.4" y="33.1" transform="rotate(-90 186.4 33.1)">9</text>
<text x="189" y="33.1" transform="rotate(-90 189 33.1)">8</text>
<text x="191.5" y="33.1" transform="rotate(-90 191.5 33.1)">7</text>
<text x="194.1" y="33.1" transform="rotate(-90 194.1 33.1)">6</text>
<text x="196.6" y="33.1" transform="rotate(-90 196.6 33.1)">5</text>
<text x="199.1" y="33.1" transform="rotate(-90 199.1 33.1)">4</text>
<text x="201.7" y="33.1" transform="rotate(-90 201.7 33.1)">3</text>
<text x="204.2" y="33.1" transform="rotate(-90 204.2 33.1)">2</text>
<text x="206.8" y="33.1" transform="rotate(-90 206.8 33.1)">1</text>
<text x="214.4" y="33.7" transform="rotate(-90 214.4 33.7)">10</text>
<text x="216.9" y="33.1" transform="rotate(-90 216.9 33.1)">9</text>
<text x="219.5" y="33.1" transform="rotate(-90 219.5 33.1)">8</text>
<text x="222" y="33.1" transform="rotate(-90 222 33.1)">7</text>
<text x="224.5" y="33.1" transform="rotate(-90 224.5 33.1)">6</text>
<text x="227.1" y="33.1" transform="rotate(-90 227.1 33.1)">5</text>
<text x="229.6" y="33.1" transform="rotate(-90 229.6 33.1)">4</text>
<text x="232.2" y="33.1" transform="rotate(-90 232.2 33.1)">3</text>
<text x="234.7" y="33.1" transform="rotate(-90 234.7 33.1)">2</text>
<text x="237.2" y="33.1" transform="rotate(-90 237.2 33.1)">1</text>
<text x="244.9" y="33.7" transform="rotate(-90 244.9 33.7)">10</text>
<text x="247.4" y="33.1" transform="rotate(-90 247.4 33.1)">9</text>
<text x="249.9" y="33.1" transform="rotate(-90 249.9 33.1)">8</text>
<text x="252.5" y="33.1" transform="rotate(-90 252.5 33.1)">7</text>
<text x="255" y="33.1" transform="rotate(-90 255 33.1)">6</text>
<text x="257.6" y="33.1" transform="rotate(-90 257.6 33.1)">5</text>
<text x="260.1" y="33.1" transform="rotate(-90 260.1 33.1)">4</text>
<text x="262.6" y="33.1" transform="rotate(-90 262.6 33.1)">3</text>
<text x="265.2" y="33.1" transform="rotate(-90 265.2 33.1)">2</text>
<text x="267.7" y="33.1" transform="rotate(-90 267.7 33.1)">1</text>
<text x="91.2" y="64.8" transform="rotate(-90 91.2 64.8)">1</text>
<text x="93.7" y="64.8" transform="rotate(-90 93.7 64.8)">2</text>
<text x="96.3" y="64.8" transform="rotate(-90 96.3 64.8)">3</text>
<text x="98.8" y="64.8" transform="rotate(-90 98.8 64.8)">4</text>
<text x="101.3" y="64.8" transform="rotate(-90 101.3 64.8)">5</text>
<text x="103.9" y="64.8" transform="rotate(-90 103.9 64.8)">6</text>
<text x="106.4" y="64.8" transform="rotate(-90 106.4 64.8)">7</text>
<text x="109" y="64.8" transform="rotate(-90 109 64.8)">8</text>
<text x="111.5" y="64.8" transform="rotate(-90 111.5 64.8)">9</text>
<text x="114" y="65.4" transform="rotate(-90 114 65.4)">10</text>
<text x="121.7" y="64.8" transform="rotate(-90 121.7 64.8)">1</text>
<text x="124.2" y="64.8" transform="rotate(-90 124.2 64.8)">2</text>
<text x="126.7" y="64.8" transform="rotate(-90 126.7 64.8)">3</text>
<text x="129.3" y="64.8" transform="rotate(-90 129.3 64.8)">4</text>
<text x="131.8" y="64.8" transform="rotate(-90 131.8 64.8)">5</text>
<text x="134.4" y="64.8" transform="rotate(-90 134.4 64.8)">6</text>
<text x="136.9" y="64.8" transform="rotate(-90 136.9 64.8)">7</text>
<text x="139.4" y="64.8" transform="rotate(-90 139.4 64.8)">8</text>
<text x="142" y="64.8" transform="rotate(-90 142 64.8)">9</text>
<text x="144.5" y="65.4" transform="rotate(-90 144.5 65.4)">10</text>
<text x="153.4" y="64.8" transform="rotate(-90 153.4 64.8)">1</text>
<text x="156" y="64.8" transform="rotate(-90 156 64.8)">2</text>
<text x="158.5" y="64.8" transform="rotate(-90 158.5 64.8)">3</text>
<text x="161" y="64.8" transform="rotate(-90 161 64.8)">4</text>
<text x="163.6" y="64.8" transform="rotate(-90 163.6 64.8)">5</text>
<text x="166.1" y="64.8" transform="rotate(-90 166.1 64.8)">6</text>
<text x="168.7" y="64.8" transform="rotate(-90 168.7 64.8)">7</text>
<text x="171.2" y="64.8" transform="rotate(-90 171.2 64.8)">8</text>
<text x="173.7" y="64.8" transform="rotate(-90 173.7 64.8)">9</text>
<text x="176.3" y="65.4" transform="rotate(-90 176.3 65.4)">10</text>
<text x="183.9" y="64.8" transform="rotate(-90 183.9 64.8)">1</text>
<text x="186.4" y="64.8" transform="rotate(-90 186.4 64.8)">2</text>
<text x="189" y="64.8" transform="rotate(-90 189 64.8)">3</text>
<text x="191.5" y="64.8" transform="rotate(-90 191.5 64.8)">4</text>
<text x="194.1" y="64.8" transform="rotate(-90 194.1 64.8)">5</text>
<text x="196.6" y="64.8" transform="rotate(-90 196.6 64.8)">6</text>
<text x="199.1" y="64.8" transform="rotate(-90 199.1 64.8)">7</text>
<text x="201.7" y="64.8" transform="rotate(-90 201.7 64.8)">8</text>
<text x="204.2" y="64.8" transform="rotate(-90 204.2 64.8)">9</text>
<text x="206.8" y="65.4" transform="rotate(-90 206.8 65.4)">10</text>
<text x="214.4" y="64.8" transform="rotate(-90 214.4 64.8)">1</text>
<text x="216.9" y="64.8" transform="rotate(-90 216.9 64.8)">2</text>
<text x="219.5" y="64.8" transform="rotate(-90 219.5 64.8)">3</text>
<text x="222" y="64.8" transform="rotate(-90 222 64.8)">4</text>
<text x="224.5" y="64.8" transform="rotate(-90 224.5 64.8)">5</text>
<text x="227.1" y="64.8" transform="rotate(-90 227.1 64.8)">6</text>
<text x="229.6" y="64.8" transform="rotate(-90 229.6 64.8)">7</text>
<text x="232.2" y="64.8" transform="rotate(-90 232.2 64.8)">8</text>
<text x="234.7" y="64.8" transform="rotate(-90 234.7 64.8)">9</text>
<text x="237.2" y="65.4" transform="rotate(-90 237.2 65.4)">10</text>
<text x="244.9" y="64.8" transform="rotate(-90 244.9 64.8)">1</text>
<text x="247.4" y="64.8" transform="rotate(-90 247.4 64.8)">2</text>
<text x="249.9" y="64.8" transform="rotate(-90 249.9 64.8)">3</text>
<text x="252.5" y="64.8" transform="rotate(-90 252.5 64.8)">4</text>
<text x="255" y="64.8" transform="rotate(-90 255 64.8)">5</text>
<text x="257.6" y="64.8" transform="rotate(-90 257.6 64.8)">6</text>
<text x="260.1" y="64.8" transform="rotate(-90 260.1 64.8)">7</text>
<text x="262.6" y="64.8" transform="rotate(-90 262.6 64.8)">8</text>
<text x="265.2" y="64.8" transform="rotate(-90 265.2 64.8)">9</text>
<text x="267.7" y="65.4" transform="rotate(-90 267.7 65.4)">10</text>
<text x="59.6" y="88.6">2</text>
<text x="59.6" y="86.1">3</text>
<text x="59.6" y="91.2">1</text>
<text x="59.6" y="97.5">1</text>
<text x="59.6" y="100.1">2</text>
<text x="59.6" y="102.6">3</text>
</g>
</svg>
